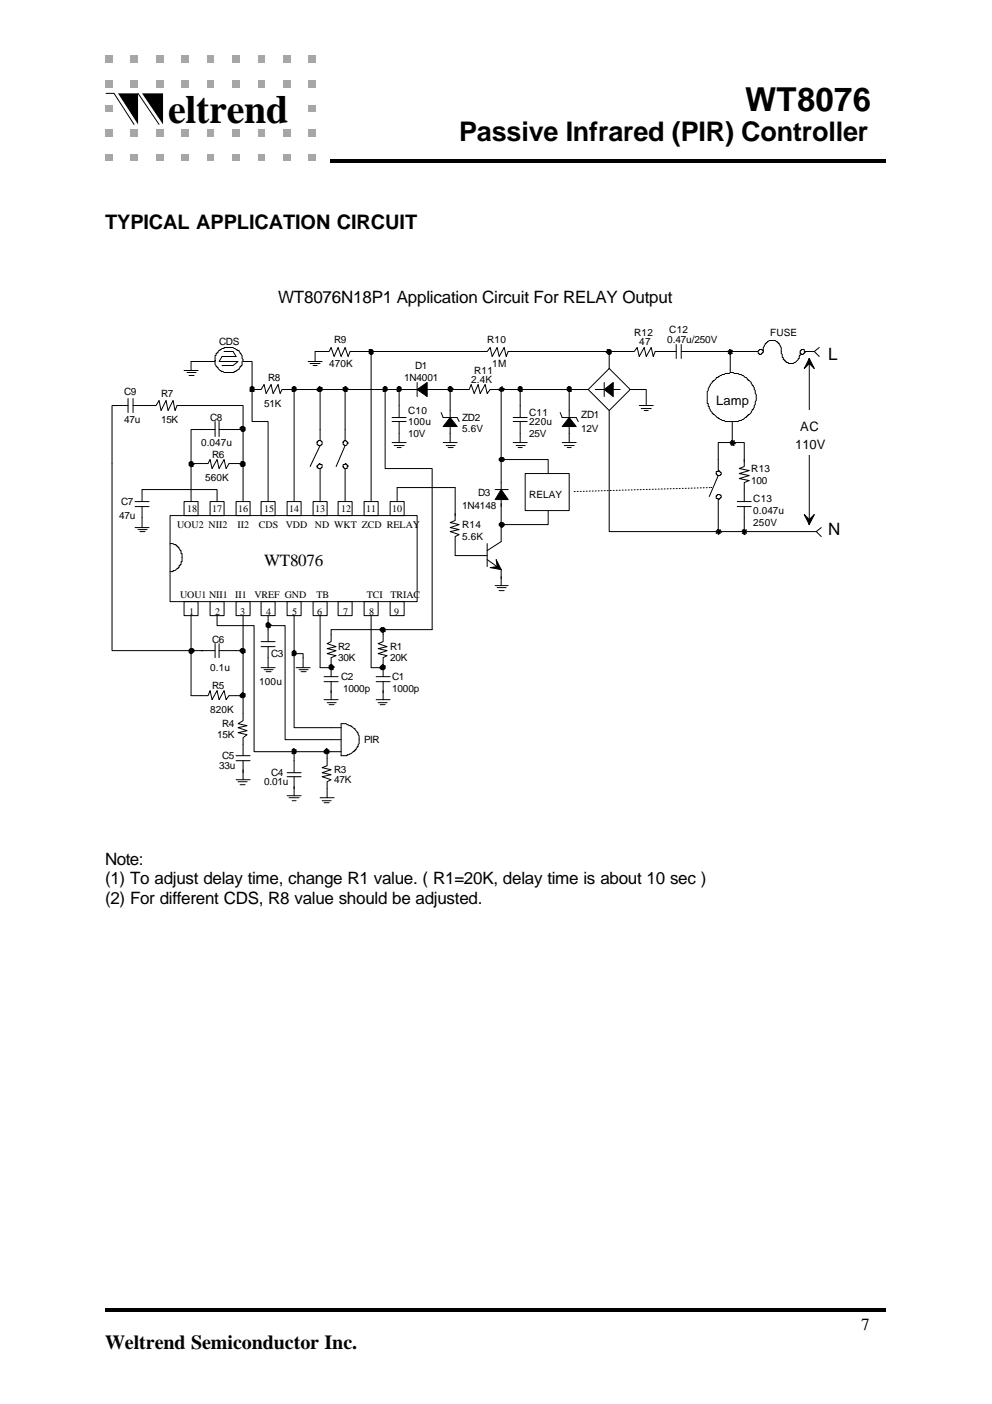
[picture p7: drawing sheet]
<svg xmlns="http://www.w3.org/2000/svg" width="210mm" height="297mm" viewBox="0 0 210 297" stroke-linecap="round" stroke-linejoin="round" font-family="sans-serif">
<path d="M25 19.8h4.2v6.5zM30.1 19.8h4.4v6.5z" fill="#000"/>
<path d="M22.4 19.8h1.7l4.3 6.5M29.2 19.8l4.5 6.5" fill="none" stroke="#000" stroke-width=".21"/>
<g fill="#a6a6a6">
<path d="M33 17h1.5v1.5h-1.5z"/>
<path d="M27.5 17h1.5v1.5h-1.5z"/>
<path d="M27.5 11.7h1.5v1.5h-1.5z"/>
<path d="M22.2 11.7h1.5v1.5h-1.5z"/>
<path d="M22.2 17h1.5v1.5h-1.5z"/>
<path d="M33 11.7h1.5v1.5h-1.5z"/>
<path d="M49.1 11.7h1.5v1.5h-1.5z"/>
<path d="M43.8 17h1.3v1.5h-1.3z"/>
<path d="M43.8 11.7h1.3v1.5h-1.3z"/>
<path d="M38.3 17h1.5v1.5h-1.5z"/>
<path d="M38.3 11.7h1.5v1.5h-1.5z"/>
<path d="M65.2 32.7h1.5v1.2h-1.5z"/>
<path d="M65.2 27.4h1.5v1.5h-1.5z"/>
<path d="M65.2 22.3h1.5v1.3h-1.5z"/>
<path d="M65.2 17h1.5v1.5h-1.5z"/>
<path d="M65.2 11.7h1.5v1.5h-1.5z"/>
<path d="M59.9 17h1.5v1.5h-1.5z"/>
<path d="M59.9 11.7h1.5v1.5h-1.5z"/>
<path d="M54.6 17h1.3v1.5h-1.3z"/>
<path d="M54.6 11.7h1.3v1.5h-1.3z"/>
<path d="M49.1 17h1.5v1.5h-1.5z"/>
<path d="M59.9 27.4h1.5v1.5h-1.5z"/>
<path d="M59.9 32.7h1.5v1.2h-1.5z"/>
<path d="M54.6 27.4h1.3v1.5h-1.3z"/>
<path d="M54.6 32.7h1.3v1.2h-1.3z"/>
<path d="M49.1 27.4h1.5v1.5h-1.5z"/>
<path d="M49.1 32.7h1.5v1.2h-1.5z"/>
<path d="M43.8 27.4h1.3v1.5h-1.3z"/>
<path d="M43.8 32.7h1.3v1.2h-1.3z"/>
<path d="M38.3 27.4h1.5v1.5h-1.5z"/>
<path d="M38.3 32.7h1.5v1.2h-1.5z"/>
<path d="M33 27.4h1.5v1.5h-1.5z"/>
<path d="M33 32.7h1.5v1.2h-1.5z"/>
<path d="M27.5 27.4h1.5v1.5h-1.5z"/>
<path d="M27.5 32.7h1.5v1.2h-1.5z"/>
<path d="M22.2 22.3h1.5v1.3h-1.5z"/>
<path d="M22.2 27.4h1.5v1.5h-1.5z"/>
<path d="M22.2 32.7h1.5v1.2h-1.5z"/>
</g>
<path d="M69.8 33.7h117.5v.7h-117.5zM22.2 276.9h165.1v.7h-165.1z" fill="#000"/>
<g fill="none" stroke="#000" stroke-width=".21">
<path d="M38.9 78.4h3M39.6 78.8h1.9M40 79.4h1.1M45.5 76.5h-5.1v1.9M46.6 73.9l.8-.2v-.2h1.9l.9 .4v.3h.4l.2 .6h.2l.2 .4v.6l.2 .3-.2 .4v.8l-.4 .2-.2 .7-.6 .2v.2h-.5v.2h-2.1l-.2-.2h-.4v-.2h-.2l-.5-.4v-.2h-.2v-.3h-.2l-.2-.4v-1.9h.2v-.4l.4-.2v-.2l.5-.2zM47.4 74.4h1.9l.7 1h-3l-.6 1.1h4l-1.1 .8h-2.3M65.2 76.5h3M65.6 76.9h2.1M66.3 77.3h.8M66.7 74.4v2.1M68.2 74.4h1.4l.5-.9 .6 1.9 .8-1.9 .7 1.9 .8-1.9 .7 1.9 .4-1h1.5M78.5 74.4v31.7"/>
<path d="M132.7 74.4h1.5l.6-.9 .5 1.9 1-1.9 .4 1.9 1.1-1.9 .4 1.9 .4-1h4.5M143.1 72.9v2.9M144.1 74.4h16.3M144.1 72.9v2.9M23.7 98.1v39.6h16.7v-7.5M24.1 85.8h3M27.1 84.3v3M28.2 85.8h4.8l.7-1.1 .4 2.2 1-2.2 .5 2.2 1-2.2 .4 2.2 .5-1.1h1.4M28.2 84.3v3M42.5 90.9h3M43 90.9h-2.6v7.2M45.5 89.2v3.2"/>
<path d="M46.4 90.9h5v7.2M46.4 89.2v3.2M53.3 82.4v6.8h3.4v16.9M53.8 82.4h1.4l.7-1 .4 1.9 1.1-1.9 .4 1.9 1-1.9 .5 1.9 .4-.9h1.5M60.7 82.4h1.5v23.7M62.2 82.4h26.1M67.1 93.4h.2v-.2h.6v.2h.3v.7h-.3v.2h-.6v-.2h-.2zM67.3 98.3h.2v-.2h.2v.2h.5v.6h-.3v.2h-.6v-.2h-.2v-.4h.2zM67.7 82.4v10.8M67.7 99.1v7M67.7 94.3l-2.1 4.4M73 82.4v8.5"/>
<path d="M83 93.6h2.9M83 88.3h2.9M83 89.2h2.9M83.4 94.3h2.1M84 94.7h.9M84.5 85.8v2.5M84.5 89.2v4.4M88.3 80.9v3M90.4 82.4h1.5M108.6 93.6h2.9M108.6 88.3h2.9M108.6 89.2h2.9"/>
<path d="M109.2 94.3h1.9M109.6 94.7h.9M110.1 85.8v2.5M110.1 89.2v4.4M118.5 87.3l.5 1h2.9l.4 .9M119 93.6h2.9M119.4 94.3h2.1M120 94.7h.9M120.4 86.9v1.4M120.4 90.2v3.4M124.5 82.4l4.4-4.4 4.4 4.4-4.4 4.5zM125.9 82.4h1.9"/>
<path d="M127.8 80.9v3M129.8 82.4h1.4M133.3 82.4h3.4v3.4M135.3 85.8h2.9M135.7 86.4h2.1M136.3 86.9h.9M151.6 99.8h.4v-.2h.2l.2 .4h.2v.4h-.2v.2h-.6v-.2h-.2zM152 97.2v2.4M157.5 97.2v1.5l-1.1 .4 2.1 .5-2.1 .6 2.1 .4-2.1 .6 2.1 .5-1 .4v4M28.6 106.1h2.9M28.6 107.2h2.9M28.6 111.6h2.9"/>
<path d="M29.2 112h1.9M29.6 112.5h1.1M30.1 106.1v-2.5h15.8v2.5M30.1 107.2v4.4M36 109.1h52.3v18.2h-52.3zM36 115l1.3 .2v.2h.2l.2 .5h.2l.2 .6h.2v.6h.2v1.7h-.2v.7h-.2v.2h-.2v.4h-.2v.2h-.2l-.5 .4h-.4v.2h-.6M38.9 106.1h3v3h-3zM40.4 106.1v-8h3.6l.4-.9 .5 1.9 1-1.9 .5 1.9 1-1.9 .4 1.9 .7-1h2.9v8M44.4 106.1h3v3h-3zM50 106.1h2.9v3h-2.9zM55.2 106.1h3v3h-3zM60.7 106.1h3v3h-3z"/>
<path d="M66.3 106.1h2.9v3h-2.9zM71.5 106.1h3v3h-3zM77 106.1h3v3h-3zM82.5 106.1h3v3h-3zM104.8 103.6h2.7M106 102.1v1.5M106 105.7v1.5M151.8 104.6h.6v.2h.2v.5h-.2l-.2 .4h-.2v-.2h-.4v-.7h.2zM152 105.7v6.8M152 100.6l-1.9 4.5M156 106.1h3M156 107.2h3"/>
<path d="M157.5 107.2v2.3M38.9 127.3h3v2.9h-3zM42.5 137.7h3M43 137.7h-2.6v9.5h3.6l.4-1.1 .5 1.9 1-1.9 .5 1.9 1-1.9 .4 1.9 .7-.8h2.9M44.4 127.3h3v2.9h-3zM45.5 136.2v2.9M45.9 130.2v2.2h7.9v26.6h18.4M46.4 137.7h5v9.5M46.4 136.2v2.9M50 127.3h2.9v2.9h-2.9zM51.4 130.2v7.5M55.2 127.3h3v2.9h-3z"/>
<path d="M55.2 135.7h3M55.2 136.8h3M56.7 132.4h3.6v24.1h11.9M56.7 130.2v5.5M56.7 136.8v4.5M60.7 127.3h3v2.9h-3zM62.2 130.2v23.8h10M62.2 138.3h1.9v3M66.3 127.3h2.9v2.9h-2.9zM67.7 130.2v11.1h2.4M71.5 127.3h3v2.9h-3zM77 127.3h3v2.9h-3z"/>
<path d="M78.5 130.2v11.1h2.6M82.5 127.3h3v2.9h-3zM50 159.9h2.9M51.4 147.2v5.3l-1 .6 1.9 .4-1.9 .5 1.9 .6-1.9 .4 1.9 .4-.9 .7v3.8M55.2 141.3h3M55.9 141.7h1.9M56.3 142.1h1.1M62.7 141.3h2.9M63.3 141.7h1.9M63.7 142.1h1.1M68.6 143.2h2.9M68.6 144.2h2.9"/>
<path d="M68.6 148h2.9M69.2 148.7h1.9M69.6 149.1h1.1M70.1 143.2v-4.1l1-.4-1.9-.4 1.9-.6-1.9-.5 1.9-.4-1.9-.6 .9-.5v-2.5h11v2.5l-1.1 .5 1.9 .6-1.9 .4 1.9 .5-1.9 .6 1.9 .4-.8 .4v4.1M70.1 144.2v3.8M72.2 153.1h1l.7 .4h.4v.2l.8 .5 .5 .8h.2v.4l.2 .2v1.7l-.2 .3v.4h-.2l-.2 .6h-.3l-.2 .4h-.2l-.8 .7h-.5v.2h-1.2zM79.6 143.2h2.9M79.6 144.2h2.9M79.6 148h2.9M80 148.7h1.9M80.4 149.1h1.1M81.1 144.2v3.8"/>
<path d="M50 160.9h2.9M50 165h2.9M50.4 165.4h1.9M50.8 166h1.1M51.4 160.9v4.1"/>
</g>
<path d="M88.3 82.4l2.1-1.5v3zM120.4 88.3l1.5 1.9h-2.9zM127.8 82.4l2-1.5v3zM106 103.6l1.5 2.1h-2.7z" fill="#000" stroke="#000" stroke-width=".21"/>
<path d="M150.9 80.5h.2l.5-.4v-.2h.4v-.2l.8-.5h.4l.3-.2h.8l.2-.2h.7l.2 .2h.8l.2 .2 .9 .2 .8 .7 .2 .4h.2l.5 .4v.2a3.7 3.7 0 0 1 .8 2.2l.2 .2v1.2l-.2 .2a3.7 3.7 0 0 1-.8 2.2v.2l-.5 .4h-.2v.2l-.4 .2v.2l-1.7 .9h-2.7l-.3-.2h-.4l-.8-.5v-.2h-.2l-.7-.6h-.2v-.2h-.2v-.2l-.4-.4-.2-.9h-.2v-.6h-.3v-2.6l.3-.2v-.4l.4-.8 .4-.5v-.2h.2z" fill="#fff" stroke="#000" stroke-width=".21"/>
<path d="M132.7 74.4h-3.8v3.6M128.9 86.9v25.6h41.9" fill="none" stroke="#000" stroke-width=".21"/>
<path d="M160.7 73.9h.6v.3h.2v.4l-.4 .2v.2h-.4v-.2h-.3v-.6h.3z" fill="#fff" stroke="#000" stroke-width=".21"/>
<path d="M161.5 74.4v-.9l.4-.8 .4-.2v-.3l.5-.2h1.2l.5 .2 .2 .5h.2l.4 .8v1.3l.2 .2v.6h.2v.5h.2v.2l.5 .2v.2h.4v.2h1.1l.4-.2 .6-.6v-.3h.2v-.6h.2v-.8" fill="none" stroke="#000" stroke-width=".21"/>
<path d="M169.5 73.9h.7v.5h.2v.2h-.2l-.2 .4h-.5v-.2h-.2v-.6h.2z" fill="#fff" stroke="#000" stroke-width=".21"/>
<g fill="none" stroke="#000" stroke-width=".21">
<path d="M66.7 74.4h1.5M75.6 74.4h27.5l.6-.9 .4 1.9 1.1-1.9 .4 1.9 1.1-1.9 .4 1.9 .4-1h21.4M170.4 74.4h1.9M171.2 75.8v35.2M173.4 73.5l-1.1 .9 1.1 1M84.5 82.4v3.4M91.9 82.4h5.9M93.3 87.3l.5 1h2.9l.5 .9M95.2 82.4v5.9M95.2 90.2v1.5M110.1 82.4v3.4M120.4 82.4v4.5"/>
<path d="M170.8 112.5h1.9M173.8 111.6l-1.1 .9 1.1 1"/>
</g>
<path d="M171.2 75.8l1.1 2.2-1.1-1.1zM171.2 75.8v1.1l-1 1.1zM95.2 88.3l1.5 1.9h-2.9zM171.2 109.9l1.1-1-1.1 2.1zM170.2 108.9l1 1v1.1z" fill="#000" stroke="#000" stroke-width=".21"/>
<path d="M168.3 86.9h4.4v9.3h-4.4z" fill="#fff"/>
<g fill="none" stroke="#000" stroke-width=".21">
<path d="M51.4 76.5h1.9v5.9M154.5 74.4v4.4M24.8 85.8h-1.1v12.3M38.9 85.8h12.5v5.1M72.6 98.3h.4v-.2l.4 .2v.2h.3v.2h-.3v.4h-.6v-.2h-.2zM72.6 93.4h.2v-.2h.4v.2h.2l.3 .4h-.3l-.2 .5h-.4v-.2h-.2zM73 90.9v2.3M73 99.1v7M73 94.3l-1.9 4.4M81.5 82.4v16.7h9.9v34.1h-10.3M93.8 93.6h2.9M94.4 94.3h1.9"/>
<path d="M94.8 94.7h1.1M95.2 91.7v1.9M97.8 82.4h1.5l.4-1 .6 1.9 .9-1.9 .4 1.9 1.1-1.9 .4 1.9 .6-.9h20.8M106 97.2h10v3M106 82.4v19.7M152 97.2v-3.6h5.5v4M154.9 89.2v4.4M84 106.1v-2.9h12.3v5.9M96.3 108.7v1.4l-1.1 .5 2 .4-2 .6 2 .4-2 .5 2 .6-.9 .4v4h6.8M103.1 118.4l2.9 2.1v3.4M103.1 115v4.9M106 106.5v8.1l-2.9 1.9"/>
<path d="M111.1 100.2h9.3v7.8h-9.3zM116 108v3h-10M157.5 109.5v3M104.8 123.9h2.7M105.2 124.3h1.9M105.6 125h1.1M62.2 159v4.5M69.2 159v3l-1 .4 1.9 .4-1.9 .7 1.9 .4-1.9 .4 1.9 .7-.9 .4v3.4M60.7 163.5h3M60.7 164.3h3M60.7 168.3h3M61.2 168.8h2.1"/>
<path d="M61.8 169.4h.9M62.2 164.3v4M67.7 168.8h3M68.2 169.4h1.9M68.6 169.8h1"/>
</g>
<g fill="#000" stroke="#000" stroke-width=".21">
<path d="M78.1 73.9h.6v.3h.3v.6h-.3v.2h-.4v-.2h-.2zM128.5 73.9h.6v.3h.2v.6h-.2v.2h-.4l-.2-.4h-.2v-.2h.2zM40.2 97.6h.4l.3 .5h.2v.2h-.2v.4h-.7v-.2h-.2v-.6h.2zM51 97.6h.6v.3h.3v.6h-.3v.2h-.6l-.2-.4zM51 90.2h.6v.3h.3v.6h-.3v.2h-.4l-.2-.4h-.2v-.4h.2zM53.1 81.8h.5v.2h.2v.8h-.9v-.8h.2zM62 81.8h.4v.2h.3v.6h-.3v.2h-.6v-.8h.2zM67.5 81.8h.2v.2h.5v.6h-.3v.2h-.6v-.2h-.2v-.4l.4-.2zM72.6 82l.6-.2v.2l.5 .2v.2h-.3v.4h-.6v-.2h-.2zM81.3 81.8h.4v.2h.2v.6h-.2v.2h-.6v-.8h.2zM84.2 81.8h.5v.2h.2v.6h-.2v.2h-.7v-.8h.2zM95 81.8h.5v.2l.4 .2v.2h-.2v.4h-.7v-.2h-.2v-.6h.2z"/>
<path d="M105.6 97h.2v-.2h.7l.2 .2v.4h-.2v.2h-.7v-.2h-.2zM109.9 81.8h.4v.2h.2v.8h-.6v-.2h-.3v-.6h.3zM120.2 81.8h.4v.2h.3v.8h-.7v-.2h-.2v-.6h.2zM105.6 110.8h.2v-.2h.7v.2h.2v.4l-.4 .2v.2h-.3v-.2l-.4-.2zM40.2 137.2h.7v.2h.2v.5l-.5 .2v.2h-.4v-.2h-.2v-.7h.2zM50.8 137.4h.2v-.2h.6v.2h.3v.7l-.7 .2-.2-.4h-.2zM56.5 131.7h.4l.2 .5h.3v.2h-.3v.4h-.6v-.2h-.2v-.7h.2zM61.8 137.9h.2v-.2h.4v.2h.3v.6h-.3v.2h-.6zM80.4 133h.2v-.2h.7v.2h.2v.6h-.4v.2h-.2v-.2l-.5-.2zM105 118.4l1 2.1-.8-.6zM103.7 120.1l1.5-.2 .8 .6zM51.2 146.5h.2v.3h.5v.6h-.3v.2h-.6v-.2h-.2v-.4h.2z"/>
<path d="M61.8 158.6h.2v-.2l.7 .2v.6l-.3 .3h-.6zM68.6 158.8h.2v-.2l.4-.2v.2l.4 .2v.4h-.2v.3h-.6v-.3h-.2zM69.8 140.6h.5v.2l.4 .2v.3h-.2v.4h-.7v-.2h-.2v-.7h.2zM80.4 141h.2l.3-.4h.2v.2h.4v.7h-.2v.2h-.7v-.2h-.2z"/>
</g>
<path d="M121.5 104l29-.8" fill="none" stroke="#000" stroke-width=".21" stroke-dasharray=".2 .4"/>
<path d="M150.5 103.1l.1 .1z" fill="#000"/>
<path d="M154.3 73.9h.4l.2 .3v.6h-.2v.2h-.4v-.2h-.2v-.6h.2zM105.6 82.2h.2l.2-.4h.3v.2l.4 .2v.4h-.2v.2h-.7v-.2h-.2zM154.5 93.4h.2v-.2h.7l.2 .4-.2 .7h-.7v-.2h-.2zM151.8 112h.6v.3h.2v.4h-.2l-.2 .4h-.2v-.2h-.4v-.6h.2zM157.1 112h.8v.9h-.2v.2h-.4v-.2h-.2z" fill="#000" stroke="#000" stroke-width=".21" stroke-dasharray=".2 .4"/>
<text font-size="8.5" x="35.6" y="26.1">eltrend</text>
<text font-size="7" x="157.7" y="23.6">WT8076</text>
<text font-size="5.7" x="97.2" y="29.9">Passive Infrared (PIR) Controller</text>
<g font-size="4.2">
<text x="22.2" y="48.5">TYPICAL APPLICATION CIRCUIT</text>
<text x="22.2" y="285.4">Weltrend Semiconductor Inc.</text>
</g>
<g font-size="3.6">
<text x="58.8" y="64.2">WT8076N18P1 Application Circuit For RELAY Output</text>
<text x="175.3" y="76.1">L</text>
<text x="175.3" y="113.1">N</text>
<text x="55.9" y="119.7">WT8076</text>
<text x="22.2" y="183">Note:</text>
<text x="22.2" y="187">(1) To adjust delay time, change R1 value. ( R1=20K, delay time is about 10 sec )</text>
<text x="22.2" y="191.2">(2) For different CDS, R8 value should be adjusted.</text>
<text x="182.2" y="281.4">7</text>
</g>
<g font-size="2.8">
<text x="151.6" y="85.6">Lamp</text>
<text x="168.3" y="94.9">110V</text>
<text x="169.3" y="91.1">AC</text>
</g>
<g font-size="2.1">
<text x="134.2" y="71.2">R12</text>
<text x="141.6" y="70.6">C12</text>
<text x="163" y="71.2">FUSE</text>
<text x="46.4" y="73.1">CDS</text>
<text x="69.6" y="77.5">470K</text>
<text x="70.7" y="72.7">R9</text>
<text x="87.8" y="78">D1</text>
<text x="103.1" y="72.7">R10</text>
<text x="104.1" y="77.5">1M</text>
<text x="135.3" y="73.1">47</text>
<text x="141.2" y="72.7">0.47u/250V</text>
<text x="26.2" y="83.5">C9</text>
<text x="34.1" y="83.9">R7</text>
<text x="56.7" y="80.5">R8</text>
<text x="85.5" y="80.5">1N4001</text>
<text x="99.7" y="80.9">2.4K</text>
<text x="100.3" y="79">R11</text>
<text x="26.2" y="89.4">47u</text>
<text x="34.1" y="89.4">15K</text>
<text x="44.4" y="89">C8</text>
<text x="55.9" y="86">51K</text>
<text x="86.4" y="89.8">100u</text>
<text x="86.4" y="87.5">C10</text>
<text x="97.8" y="89">ZD2</text>
<text x="112" y="89.8">220u</text>
<text x="112" y="87.9">C11</text>
<text x="123" y="88.3">ZD1</text>
<text x="42.5" y="94.3">0.047u</text>
<text x="86.4" y="92.4">10V</text>
<text x="97.8" y="91.3">5.6V</text>
<text x="112" y="92.4">25V</text>
<text x="123" y="91.3">12V</text>
<text x="43.4" y="101.7">560K</text>
<text x="44.9" y="96.8">R6</text>
<text x="159" y="99.8">R13</text>
<text x="25.6" y="106.8">C7</text>
<text x="97.8" y="107.6">1N4148</text>
<text x="101.2" y="104.8">D3</text>
<text x="112" y="105.3">RELAY</text>
<text x="159" y="102.3">100</text>
<text x="159.4" y="106.1">C13</text>
<text x="25.2" y="109.7">47u</text>
<text x="37.5" y="111.6">UOU2 NII2</text>
<text x="39.6" y="108.2">18</text>
<text x="44.9" y="108.2">17</text>
<text x="50.2" y="111.6">II2</text>
<text x="50.4" y="108.2">16</text>
<text x="54.8" y="111.6">CDS</text>
<text x="55.9" y="108.2">15</text>
<text x="60.5" y="111.6">VDD</text>
<text x="61.2" y="108.2">14</text>
<text x="66.6" y="111.6">ND WKT ZCD RELAY</text>
<text x="66.7" y="108.2">13</text>
<text x="72.2" y="108.2">12</text>
<text x="77.5" y="108.2">11</text>
<text x="83" y="108.2">10</text>
<text x="97.8" y="111.6">R14</text>
<text x="159.4" y="108.7">0.047u</text>
<text x="159.4" y="111.2">250V</text>
<text x="97.8" y="114.2">5.6K</text>
<text x="38.1" y="126.4">UOU1 NII1</text>
<text x="40" y="130">1</text>
<text x="45.5" y="130">2</text>
<text x="49.8" y="126.4">II1</text>
<text x="50.8" y="130">3</text>
<text x="53.8" y="126.4">VREF GND</text>
<text x="56.3" y="130">4</text>
<text x="61.8" y="130">5</text>
<text x="66.9" y="126.4">TB</text>
<text x="67.1" y="130">6</text>
<text x="72.6" y="130">7</text>
<text x="77.6" y="126.4">TCI</text>
<text x="78.1" y="130">8</text>
<text x="82.6" y="126.4">TRIAC</text>
<text x="83.4" y="130">9</text>
<text x="44.9" y="136">C6</text>
<text x="71.5" y="137.4">R2</text>
<text x="82.5" y="137.4">R1</text>
<text x="44.4" y="141.9">0.1u</text>
<text x="57.4" y="138.9">C3</text>
<text x="71.5" y="139.8">30K</text>
<text x="72.2" y="143.8">C2</text>
<text x="82.5" y="139.8">20K</text>
<text x="83" y="143.8">C1</text>
<text x="44.9" y="145.7">R5</text>
<text x="54.8" y="144.9">100u</text>
<text x="72.6" y="146.3">1000p</text>
<text x="83" y="146.3">1000p</text>
<text x="44.4" y="150.8">820K</text>
<text x="47" y="153.7">R4</text>
<text x="45.9" y="156.1">15K</text>
<text x="47" y="160.5">C5</text>
<text x="77" y="157.1">PIR</text>
<text x="46.4" y="162.6">33u</text>
<text x="55.9" y="166">0.01u</text>
<text x="57.4" y="164.1">C4</text>
<text x="70.7" y="163.5">R3</text>
<text x="70.7" y="165.6">47K</text>
</g>
</svg>
